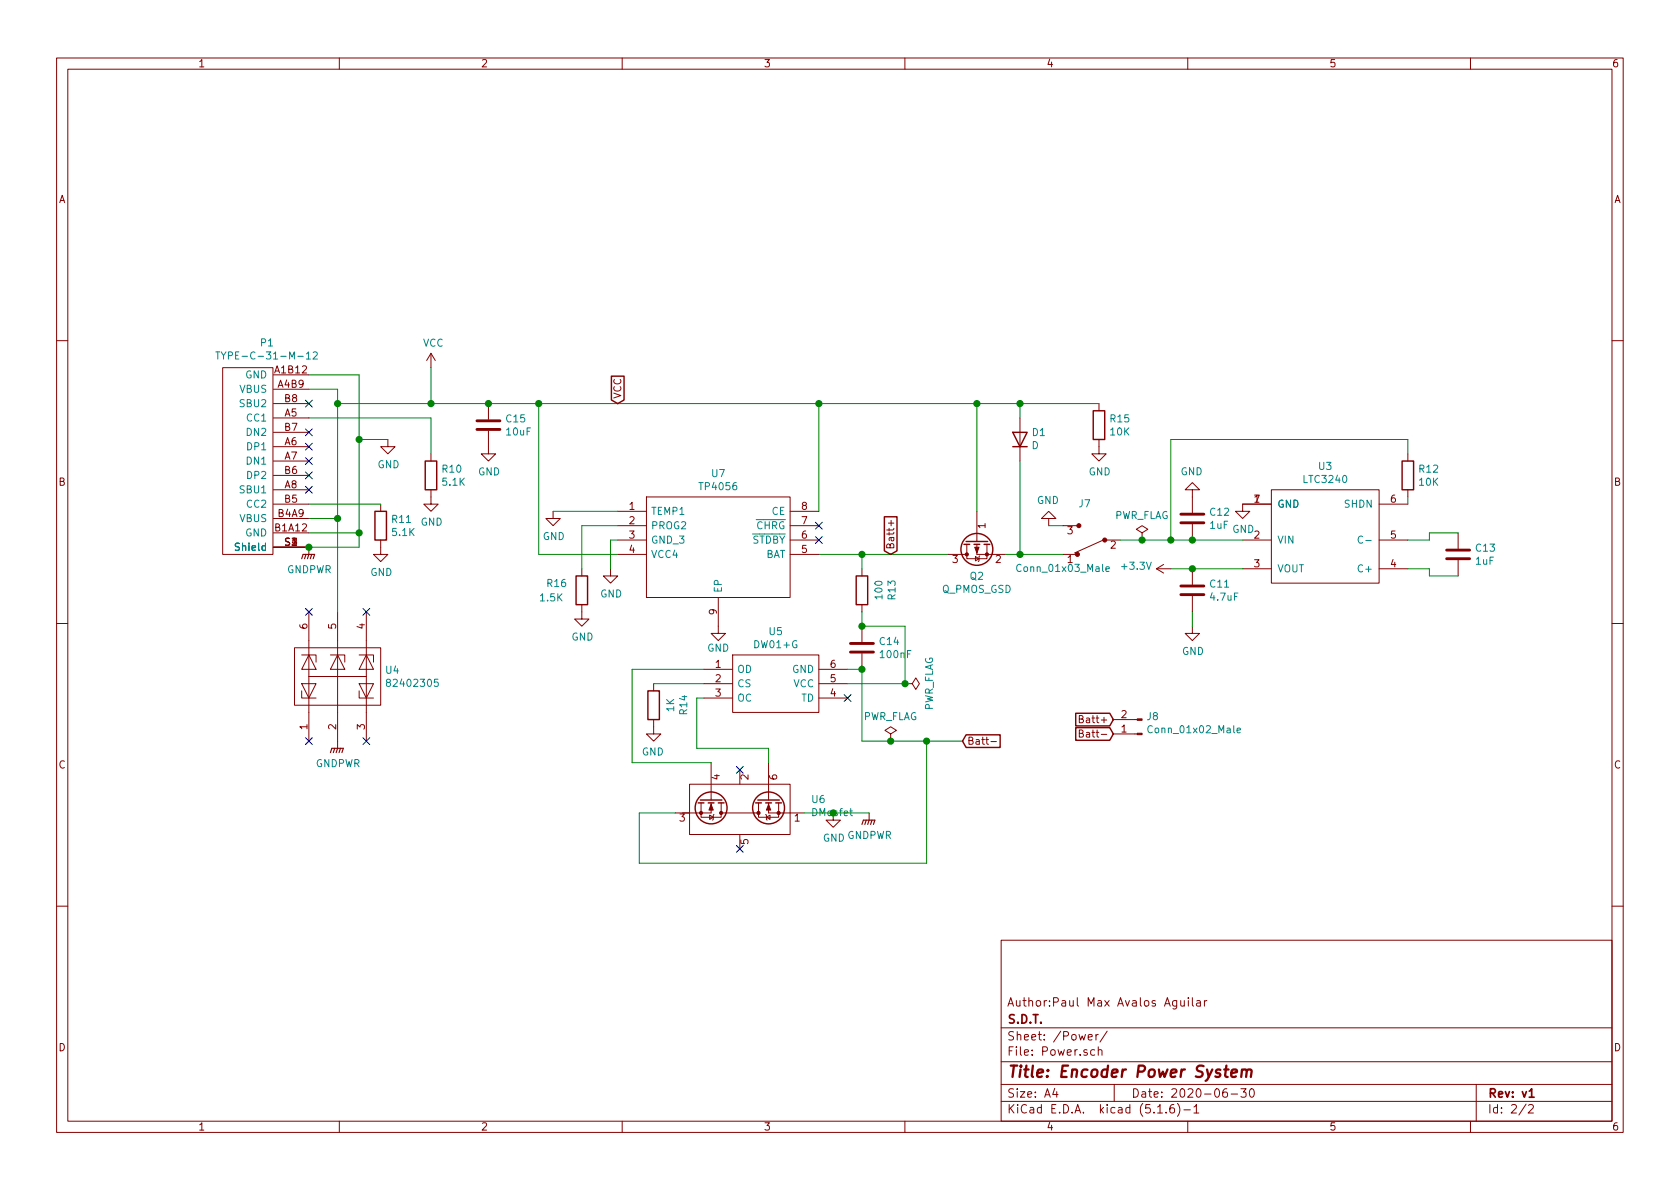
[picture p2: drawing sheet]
<svg xmlns="http://www.w3.org/2000/svg" width="297mm" height="210mm" viewBox="0 0 297 210" stroke-linecap="round" stroke-linejoin="round" font-family="sans-serif">
<g fill="none" stroke="#840000" stroke-width=".18">
<path d="M10 10.3h277v189.9h-277zM12 12.2h273v186.1h-273zM60 10.3v1.9M110 10.3v1.9M160 10.3v1.9M210 10.3v1.9M260 10.3v1.9M10 60.2h2M39.4 65h8.9v33h-8.9zM48.3 66.3h6.3M48.3 68.8h6.3M48.3 73.9h6.3"/>
<path d="M48.3 79h6.3M48.3 76.4h6.3M48.3 71.4h6.3M68.6 77.7v1.3h1.2l-1.2 1.3-1.3-1.3h1.3M76.2 62.5v2.5M76.2 62.5l-.8 1.2M76.2 62.5l.8 1.2M86.4 76.2v4.1h1.2l-1.2 1.2-1.3-1.2h1.3M86.4 71.4v2.8M180.3 73.9v7.6M194.3 77.7v2.6h1.3l-1.3 1.2-1.3-1.2h1.3M194.3 71.4v1.2"/>
<path d="M285 60.2h2M48.3 89.1h6.3M48.3 96.8h6.3v1.2M48.3 81.5h6.3M48.3 86.6h6.3M48.3 94.2h6.3M48.3 91.7h6.3M48.3 84.1h6.3M67.3 95.5v2.5h1.3l-1.3 1.3-1.3-1.3h1.3M67.3 89.1v1.3M76.2 86.6v2.5h1.3l-1.3 1.3-1.3-1.3h1.3M76.2 80.3v1.2"/>
<path d="M97.8 90.4v1.3h1.3l-1.3 1.3-1.3-1.3h1.3M109.2 95.5h5.1M109.2 98h5.1M109.2 93h5.1M109.2 90.4h5.1M114.3 87.9h25.4v17.8h-25.4zM139.7 95.5h5.1M139.7 98h5.1M139.7 93h5.1M139.7 90.4h5.1M157.1 92.5h.9M157.6 92v1"/>
<path d="M167.6 98h3.3M170.9 96.3v1.7M172.5 98.4l.6 .4-.6 .4zM172.7 96.3v1.7h5.1M172.7 90.4v5.1M172.7 95.5v.3M173.2 98.3l-.1 .1v.8l-.1 .1M174.5 96.3v2.5h-3.6v-.8M185.4 91.7h1.3l-1.3-1.3-1.3 1.3h1.3v1.3M188 98h2.5M188 93h2.5M195.1 95.5l-5.1 2.3"/>
<path d="M195.6 95.5h2.5M201.9 94.2l-1-.6 1-.6 1 .6-1 .6v1.3M201.9 95.5h.1M205.7 99.8l-1.2 .8M210.8 86.6h1.3l-1.3-1.3-1.3 1.3h1.3v4.1M210.8 92.7v2.8M219.7 95.5h5.1M224.8 86.6h19v16.5h-19zM224.8 89.1h-5.1v1.3h1.3l-1.3 1.3-1.3-1.3h1.3M243.8 89.1h5.1M243.8 95.5h5.1M248.9 80.3v1.2"/>
<path d="M248.9 86.6v1.3M257.8 94.2v2.8M257.8 99.1v2.7M10 110.3h2M52.1 113.3h.1M52.1 114.5h15.2v10.2h-15.2zM53.3 115.8h2.6v1.3M54.6 119.6h5.1v12.7M54.6 115.8l1.3 2.6h-2.6zM54.6 108.2v22.9M58.4 115.8h2.6v1.3M59.7 115.8l1.3 2.6h-2.6z"/>
<path d="M59.7 108.2v11.4h5.1M63.5 115.8h2.5v1.3M64.8 115.8l1.2 2.6h-2.5zM64.8 108.2v22.9M102.9 106.9v2.6h1.2l-1.2 1.2-1.3-1.2h1.3M102.9 100.6v1.2M107.9 100.6v1.2h1.3l-1.3 1.3-1.2-1.3h1.2M124.5 118.4h5M127 105.7v6.3h1.3l-1.3 1.3-1.3-1.3h1.3M129.5 115.8h15.3v10.2h-15.3zM144.8 118.4h5.1M152.4 100.6v1.2"/>
<path d="M152.4 106.9v1.3M152.4 110.7v2.8M152.4 115.6v2.8M204.5 100.6h2.5M204.5 100.6l1.2 .7M210.8 110.7v1.3h1.3l-1.3 1.3-1.3-1.3h1.3M210.8 100.6v2.8M210.8 105.4v2.8M219.7 100.6h5.1M243.8 100.6h5.1M285 110.3h2M53.3 122.2v1.2h2.6"/>
<path d="M53.3 120.9h2.6l-1.3 2.5zM63.5 122.2v1.2h2.5M63.5 120.9h2.5l-1.2 2.5zM115.6 127.2v2.6h-1.3l1.3 1.3 1.2-1.3h-1.2M115.6 120.9v1.3M121.9 138.7h17.8v8.9h-17.8zM124.5 120.9h5M124.5 123.4h5M125.7 134.9v6.3M130.8 136.1v2.6M135.9 134.9v6.3M144.8 120.9h5.1"/>
<path d="M144.8 123.4h5.1M157.5 129.8l-1-.6 1-.7 1 .7-1 .6v1.3M157.5 131.1h.1M160 120.9h1.3l.6 1 .7-1-.7-1-.6 1M160 120.9h.1M175.2 131.1h1M190.8 129.7l.6-.1v-.4l-.6-.1v1.2h.5l.3-.2v-.2l-.3-.2M190.8 127.1h.6v-.4l-.6-.2v1.3h.5l.3-.2v-.2l-.3-.3M196.8 127.2h4.3M196.8 129.8h4.3M124 142v2.5h3.5v-.7M125.5 144.1l.6 .4-.6 .4z"/>
<path d="M125.7 142v1.8h-6.3M125.7 141.3v.2M126.2 144l-.1 .1v.8l-.1 .1M127.5 143.8h.8M127.5 142v1.8M128.3 143.8h5zM130.8 147.6v2.5M133.3 143.8h.8M134.1 142v1.8M135.4 144l.1 .1v.8l.1 .1M135.5 144.5l.6-.4v.8zM135.9 142v1.8h6.3"/>
<path d="M135.9 141.3v.2M137.7 142v2.5h-3.6v-.7M147.3 143.8v1.2h1.3l-1.3 1.3-1.3-1.3h1.3M153.7 143.8v1.2M10 160.2h2M177 166.3h108v32h-108zM208.8 176.9v.9l.4 .1 .2-.1M209.4 176.9v1M210.1 176.4v.2M210.1 176.9v1M210.8 176.4v1.3l.2 .2M211.6 177h.6v.9"/>
<path d="M212.2 177.3l-.4 .1-.3 .2 .3 .3 .4-.1M213 176.9v1M213.4 176.9l-.4 .3M285 160.2h2M60 198.3v1.9M110 198.3v1.9M160 198.3v1.9M177 194.8h108M177 191.8h108M177 187.8h108M177 181.8h108M186.5 192.5l-.4 1h1"/>
<path d="M186.8 193v1M192.4 183.4l.7-.1v-.3l-.5-.1-.2 .2 .1 .7h.6M193.5 185.7l-.4-.1-.3 .3 .1 .6 .2 .1 .4-.1M193.8 182.9v1M194.2 185.7h.1a.37 .37 0 0 1 .5 .1v.8M194.2 182.9l-.4 .2v.1M194.2 185.1v1.5M195.8 182.3l-1.3 2M197 191.8v3M204.7 196.8h.8M206.2 196.7v.1M207.5 195.3a.59 .59 0 0 0-.7 .7v.5l.2 .2 .4 .1 .2-.1 .1-.5-.2-.2-.4-.1-.3 .3"/>
<path d="M208.2 195.1a1.71 1.71 0 0 1 0 2.3M209.3 196.3h1.2M210 198.3v1.9M211.1 195.8l.4-.5v1.5M211.1 196.8h.9M216.9 192.5a.62 .62 0 0 0-.7 .7l.1 .7 .2 .1 .5-.1v-.5l-.1-.2-.4-.1-.3 .3M217.7 193.5h1.1M219.4 192.5h.9l-.5 .6 .5 .1v.7l-.3 .1-.6-.1M221.1 192.6l.2-.1a.8 .8 0 0 1 .5 .8 .8 .8 0 0 1-.5 .7 1 1 0 0 1-.2-1.4zM260 198.3v1.9M261 191.8v6.5M269.8 195.2l-1.2 2"/>
<path d="M270.3 195.5l.2-.2h.3l.3 .5-.9 1h.9"/>
</g>
<path d="M270.4 193l.4-.5v1.5M270.4 194h.8" fill="none" stroke="#840000" stroke-width=".3"/>
<path d="M217.7 189.8l1-.2-.1-.4-.5-.1-.3 .3v.9l.1 .1 .6-.1M219.6 189.3a.52 .52 0 0 1 .8 .1l-.1 1M219.6 189.1l-.1 1.3M220.4 189.4l.4-.3 .4 .1 .1 .2-.1 1" fill="none" stroke="#840000" stroke-width=".41"/>
<path d="M38.2 62.2h.7M38.5 62.2v1.3M39.1 62.2l.4 .7 .5-.7M39.5 62.9v.6M54.2 63.5h.7M55.4 62.4l.5-.2 .2 .4-.8 .9h.8M240.9 94.9a.6 .6 0 0 0-.8 .4 .6 .6 0 0 0 .6 .8l.2-.2M241.5 95.6h.9M195.5 100.6l.6-.1v-.2l-.4-.1-.2 .2 .1 .6h.5M68.6 120.7l-.2-.2v-.3l.4-.1 .2 .1v.3l-.6 .2-.1 .2v.3l.3 .2h.2l.2-.2v-.4l-.2-.1M77.4 120.1h-.6v.6l.2-.1 .4 .1v.6l-.1 .1-.5-.1M218.7 129.2l.6-.1v-.3l-.4-.1-.2 .2 .1 .6h.5" fill="none" stroke="#008484" stroke-width=".18"/>
<g fill="#840000" stroke="#840000" stroke-width=".18">
<path d="M172.3 96.8h.8l-.4 1z"/>
<path d="M201.1 127.1h.8v.3h-.8z"/>
<path d="M201.1 129.7h.8v.2h-.8z"/>
<path d="M125.7 142.2l.4 1.1h-.8z"/>
<path d="M135.9 142.2l.4 1.1h-.8z"/>
<circle cx="195.3" cy="95.5" r=".36"/>
<circle cx="190.8" cy="93" r=".36"/>
<circle cx="190.5" cy="98" r=".36"/>
<circle cx="170.9" cy="98" r=".28"/>
<circle cx="174.5" cy="98" r=".28"/>
<circle cx="124" cy="143.8" r=".28"/>
<circle cx="127.5" cy="143.8" r=".28"/>
<circle cx="134.1" cy="143.8" r=".28"/>
<circle cx="137.7" cy="143.8" r=".28"/>
</g>
<g fill="none" stroke="#840000" stroke-width=".25">
<path d="M108.1 66.5h2.2v4.2l-1.1 .7-1.1-.7zM179.1 76.4h2.5l-1.3 2.6zM179.1 79h2.5M193.3 72.6h2v5.1h-2zM66.3 90.4h2v5.1h-2zM75.2 81.5h2v5.1h-2zM156.4 91.4h2.2v6l-1.1 .6-1.1-.6zM170.4 96.3h1M170.8 95.8h3.8M172.2 96.3h1M174 96.3h1M247.9 81.5h2v5.1h-2z"/>
<path d="M101.9 101.8h2v5.1h-2zM151.4 101.8h2v5.1h-2zM114.6 122.2h2v5h-2zM170.8 129.9h6v2.3h-6l-.6-1.1zM190.2 128.7h6l.6 1.1-.6 1.1h-6zM190.2 126.1h6l.6 1.1-.6 1.2h-6zM123.4 142h1.1M123.8 141.5h3.8M125.2 142h1M127 142h1M133.6 142h1M134 141.5h3.8"/>
<path d="M135.4 142h1M137.2 142h1"/>
<circle cx="172.7" cy="97.1" r="2.82"/>
<circle cx="125.7" cy="142.9" r="2.82"/>
<circle cx="135.9" cy="142.9" r="2.82"/>
</g>
<path d="M84.3 75.9h4.1M84.3 74.4h4.1M208.8 92.5h4.1M208.8 90.9h4.1M255.8 98.8h4M255.8 97.3h4M150.4 115.3h4M150.4 113.8h4M208.8 105.2h4.1M208.8 103.6h4.1" fill="none" stroke="#840000" stroke-width=".51"/>
<path d="M53.3 98.8l.3-.8h2l-.2 .8M54.1 98l-.3 .8M54.6 98l-.2 .8M55.1 98l-.2 .8M58.4 133.1l.3-.8h2l-.2 .8M59.2 132.3l-.3 .8M59.7 132.3l-.3 .8M60.2 132.3l-.3 .8M152.4 145.8l.3-.8h2l-.3 .8M153.2 145l-.3 .8M153.7 145l-.3 .8M154.2 145l-.3 .8" fill="none" stroke="#840000" stroke-width=".2"/>
<g fill="none" stroke="#008400" stroke-width=".18">
<path d="M54.6 73.9h21.6v6.4M54.6 68.8h5.1v39.4M54.6 66.3h8.9v30.5h-8.9M59.7 71.4h134.6M63.5 77.7h5.1M76.2 65v6.4M95.2 71.4v26.6h14M144.8 71.4v19M172.7 71.4v19M180.3 71.4v2.5M54.6 91.7h5.1M54.6 94.2h8.9"/>
<path d="M54.6 89.1h12.7M97.8 90.4h11.4M109.2 93h-6.3v7.6M109.2 95.5h-1.3v5.1M144.8 98h22.8M152.4 98v2.6M177.8 98h10.2M180.3 81.5v16.5M185.4 93h2.6M198.1 95.5h21.6M248.9 80.3v-2.6h-41.9v17.8M248.9 87.9v1.2"/>
<path d="M257.8 94.2h-5.1v1.3h-3.8M124.5 118.4h-12.7v16.5h13.9M149.9 118.4h2.5v12.7h17.8M152.4 108.2v2.5h7.6v10.2h-10.1M207 100.6h12.7M210.8 108.2v2.5M248.9 100.6h3.8v1.2h5.1M115.6 120.9h8.9M124.5 123.4h-1.3v8.9h12.7v2.6M163.8 131.1v21.5h-50.8v-8.8h6.4M142.2 143.8h11.5"/>
</g>
<g fill="#008400" stroke="#008400" stroke-width=".25">
<circle cx="172.7" cy="71.4" r=".51"/>
<circle cx="59.7" cy="91.7" r=".51"/>
<circle cx="63.5" cy="77.7" r=".51"/>
<circle cx="63.5" cy="94.2" r=".51"/>
<circle cx="59.7" cy="71.4" r=".51"/>
<circle cx="54.6" cy="96.8" r=".51"/>
<circle cx="157.5" cy="131.1" r=".51"/>
<circle cx="210.8" cy="95.5" r=".51"/>
<circle cx="180.3" cy="71.4" r=".51"/>
<circle cx="95.3" cy="71.4" r=".51"/>
<circle cx="144.8" cy="71.4" r=".51"/>
<circle cx="152.4" cy="110.7" r=".51"/>
<circle cx="152.4" cy="98" r=".51"/>
<circle cx="76.2" cy="71.4" r=".51"/>
<circle cx="180.3" cy="98" r=".51"/>
<circle cx="152.4" cy="118.4" r=".51"/>
<circle cx="163.8" cy="131.1" r=".51"/>
<circle cx="86.4" cy="71.4" r=".51"/>
<circle cx="160" cy="120.9" r=".51"/>
<circle cx="201.9" cy="95.5" r=".51"/>
<circle cx="207" cy="95.5" r=".51"/>
<circle cx="210.8" cy="100.6" r=".51"/>
</g>
<g fill="none" stroke="#000084" stroke-width=".18">
<path d="M54 78.4l1.2 1.2M54 75.8l1.2 1.3M54 70.8l1.2 1.2M55.2 78.4l-1.2 1.2M55.2 75.8l-1.2 1.3M55.2 70.8l-1.2 1.2M54 86l1.2 1.2M54 83.5l1.2 1.2M54 80.9l1.2 1.2M55.2 86l-1.2 1.2M55.2 83.5l-1.2 1.2M55.2 80.9l-1.2 1.2"/>
<path d="M144.2 94.9l1.2 1.2M144.2 92.3l1.2 1.3M145.4 94.9l-1.2 1.2M145.4 92.3l-1.2 1.3M54 107.6l1.2 1.2M55.2 107.6l-1.2 1.2M64.2 107.6l1.2 1.2M65.4 107.6l-1.2 1.2M54 130.4l1.2 1.3M55.2 130.4l-1.2 1.3M64.2 130.4l1.2 1.3M65.4 130.4l-1.2 1.3"/>
<path d="M130.2 135.5l1.2 1.2M131.4 135.5l-1.2 1.2M149.3 122.8l1.2 1.2M150.5 122.8l-1.2 1.2M130.2 149.5l1.2 1.2M131.4 149.5l-1.2 1.2"/>
</g>
<text font-size="2.8" fill="#840000" x="178" y="190.5">Title: Encoder Power System</text>
<g font-size="2.1" fill="#840000">
<text x="178" y="178">Author:Paul Max Avalos Aguilar</text>
<text x="178" y="184">Sheet: /Power/</text>
<text x="178" y="181">S.D.T.</text>
<text x="178" y="186.7">File: Power.sch</text>
<text x="178" y="196.9">KiCad E.D.A. kicad (5.1.6)-1</text>
<text x="178" y="194.1">Size: A4</text>
<text x="200" y="194.1">Date: 2020-06-30</text>
<text x="263" y="194.1">Rev: v1</text>
<text x="263" y="196.9">Id: 2/2</text>
</g>
<g font-size="1.8" fill="#840000">
<text x="35" y="11.9">1</text>
<text x="85" y="11.9">2</text>
<text x="135" y="11.9">3</text>
<text x="185" y="11.9">4</text>
<text x="235" y="11.9">5</text>
<text x="285" y="11.9">6</text>
<text x="10.4" y="35.9">A</text>
<text x="285.4" y="35.9">A</text>
<text x="48.7" y="66">A1B12</text>
<text x="49.2" y="68.6">A4B9</text>
<text x="50.3" y="71.1">B8</text>
<text x="109.9" y="70.6" transform="rotate(-90 109.9 70.6)">VCC</text>
<text x="50.3" y="73.7">A5</text>
<text x="50.3" y="76.2">B7</text>
<text x="50.3" y="78.7">A6</text>
<text x="50.3" y="81.3">A7</text>
<text x="50.3" y="83.8">B6</text>
<text x="10.4" y="85.9">B</text>
<text x="50.3" y="86.4">A8</text>
<text x="50.3" y="88.9">B5</text>
<text x="221.8" y="88.9">1</text>
<text x="245.9" y="88.9">6</text>
<text x="285.4" y="85.9">B</text>
<text x="48.7" y="94">B1A12</text>
<text x="49.2" y="91.4">B4A9</text>
<text x="111.3" y="90.2">1</text>
<text x="111.3" y="92.7">2</text>
<text x="111.3" y="95.2">3</text>
<text x="141.8" y="95.2">6</text>
<text x="141.8" y="92.7">7</text>
<text x="141.8" y="90.2">8</text>
<text x="174.2" y="93.4" transform="rotate(-90 174.2 93.4)">1</text>
<text x="188.7" y="94.5">3</text>
<text x="221.8" y="95.2">2</text>
<text x="245.9" y="95.2">5</text>
<text x="50.4" y="96.5">S1</text>
<text x="51.6" y="96.5">2</text>
<text x="111.3" y="97.8">4</text>
<text x="141.8" y="97.8">5</text>
<text x="158.1" y="97.3" transform="rotate(-90 158.1 97.3)">Batt+</text>
<text x="168.4" y="99.6">3</text>
<text x="176" y="99.6">2</text>
<text x="188.7" y="99.6">1</text>
<text x="196.4" y="97">2</text>
<text x="221.8" y="100.3">3</text>
<text x="245.9" y="100.3">4</text>
<text x="54.4" y="111.2" transform="rotate(-90 54.4 111.2)">6</text>
<text x="59.4" y="111.2" transform="rotate(-90 59.4 111.2)">5</text>
<text x="64.5" y="111.2" transform="rotate(-90 64.5 111.2)">4</text>
<text x="126.7" y="108.7" transform="rotate(-90 126.7 108.7)">9</text>
<text x="126.5" y="118.1">1</text>
<text x="146.8" y="118.1">6</text>
<text x="126.5" y="120.6">2</text>
<text x="126.5" y="123.2">3</text>
<text x="146.8" y="123.2">4</text>
<text x="146.8" y="120.6">5</text>
<text x="54.4" y="129" transform="rotate(-90 54.4 129)">1</text>
<text x="59.4" y="129" transform="rotate(-90 59.4 129)">2</text>
<text x="64.5" y="129" transform="rotate(-90 64.5 129)">3</text>
<text x="171" y="131.7">Batt-</text>
<text x="191.6" y="127.9">Batt+</text>
<text x="192" y="130.4">Batt-</text>
<text x="198.3" y="129.5">1</text>
<text x="198.3" y="127">2</text>
<text x="10.4" y="135.9">C</text>
<text x="127.3" y="137.9" transform="rotate(-90 127.3 137.9)">4</text>
<text x="132.3" y="137.9" transform="rotate(-90 132.3 137.9)">2</text>
<text x="137.4" y="137.9" transform="rotate(-90 137.4 137.9)">6</text>
<text x="285.4" y="135.9">C</text>
<text x="120.2" y="145.3">3</text>
<text x="132.3" y="149.3" transform="rotate(-90 132.3 149.3)">5</text>
<text x="140.5" y="145.3">1</text>
<text x="10.4" y="185.9">D</text>
<text x="285.4" y="185.9">D</text>
<text x="35" y="199.9">1</text>
<text x="85" y="199.9">2</text>
<text x="135" y="199.9">3</text>
<text x="185" y="199.9">4</text>
<text x="235" y="199.9">5</text>
<text x="285" y="199.9">6</text>
</g>
<g font-size="1.8" fill="#008484">
<text x="40.4" y="63.6">TYPE-C-31-M-12</text>
<text x="46.1" y="61.3">P1</text>
<text x="74.8" y="61.3">VCC</text>
<text x="42.4" y="69.5">VBUS</text>
<text x="43.4" y="66.9">GND</text>
<text x="42.6" y="72">SBU2</text>
<text x="43.8" y="74.5">CC1</text>
<text x="43.8" y="77.1">DN2</text>
<text x="89.6" y="74.7">C15</text>
<text x="89.6" y="77">10uF</text>
<text x="182.5" y="77.1">D1</text>
<text x="196.4" y="74.7">R15</text>
<text x="196.4" y="77">10K</text>
<text x="43.8" y="82.2">DN1</text>
<text x="43.9" y="79.6">DP1</text>
<text x="66.8" y="82.8">GND</text>
<text x="78.3" y="83.6">R10</text>
<text x="182.4" y="79.4">D</text>
<text x="233.2" y="83.1">U3</text>
<text x="251" y="83.6">R12</text>
<text x="42.6" y="87.2">SBU1</text>
<text x="43.8" y="89.8">CC2</text>
<text x="43.9" y="84.7">DP2</text>
<text x="78.3" y="85.9">5.1K</text>
<text x="84.5" y="84.1">GND</text>
<text x="123.9" y="86.7">TP4056</text>
<text x="125.9" y="84.4">U7</text>
<text x="183.3" y="89.1">GND</text>
<text x="190.8" y="89.7">J7</text>
<text x="192.5" y="84.1">GND</text>
<text x="208.7" y="84">GND</text>
<text x="225.8" y="89.8">GND</text>
<text x="230.6" y="85.4">LTC3240</text>
<text x="237.8" y="89.8">SHDN</text>
<text x="251" y="85.9">10K</text>
<text x="42.4" y="92.3">VBUS</text>
<text x="43.4" y="94.9">GND</text>
<text x="69.4" y="92.5">R11</text>
<text x="69.4" y="94.8">5.1K</text>
<text x="74.4" y="93">GND</text>
<text x="96" y="95.5">GND</text>
<text x="115.1" y="91.1">TEMP1</text>
<text x="115.1" y="93.6">PROG2</text>
<text x="133.7" y="93.6">CHRG</text>
<text x="136.5" y="91.1">CE</text>
<text x="197" y="91.8">PWR_FLAG</text>
<text x="214" y="93.5">1uF</text>
<text x="214" y="91.2">C12</text>
<text x="217.9" y="94.2">GND</text>
<text x="42" y="97.4">Shield</text>
<text x="50.7" y="101.4">GNDPWR</text>
<text x="65.5" y="101.8">GND</text>
<text x="115.1" y="96.1">GND_3</text>
<text x="115.1" y="98.7">VCC4</text>
<text x="132.9" y="96.1">STDBY</text>
<text x="135.3" y="98.7">BAT</text>
<text x="180.3" y="101.1">Conn_01x03_Male</text>
<text x="198.5" y="100.8">+3.3V</text>
<text x="225.8" y="96.1">VIN</text>
<text x="225.8" y="101.2">VOUT</text>
<text x="240.5" y="101.2">C+</text>
<text x="261" y="99.9">1uF</text>
<text x="261" y="97.6">C13</text>
<text x="95.6" y="106.3">1.5K</text>
<text x="96.8" y="103.8">R16</text>
<text x="106.1" y="105.7">GND</text>
<text x="127.6" y="104.9" transform="rotate(-90 127.6 104.9)">EP</text>
<text x="156" y="105.8" transform="rotate(-90 156 105.8)">100</text>
<text x="158.3" y="106" transform="rotate(-90 158.3 106)">R13</text>
<text x="166.5" y="104.8">Q_PMOS_GSD</text>
<text x="171.6" y="102.5">Q2</text>
<text x="214" y="103.9">C11</text>
<text x="214.1" y="106.2">4.7uF</text>
<text x="101" y="113.3">GND</text>
<text x="136" y="112.3">U5</text>
<text x="68.2" y="119.1">U4</text>
<text x="125" y="115.2">GND</text>
<text x="130.3" y="119">OD</text>
<text x="133.5" y="114.6">DW01+G</text>
<text x="140.1" y="119">GND</text>
<text x="155.6" y="114.1">C14</text>
<text x="155.8" y="116.4">100nF</text>
<text x="209" y="115.8">GND</text>
<text x="69" y="121.5">82402305</text>
<text x="119.2" y="125.8" transform="rotate(-90 119.2 125.8)">1K</text>
<text x="130.3" y="121.5">CS</text>
<text x="130.3" y="124.1">OC</text>
<text x="140.3" y="121.5">VCC</text>
<text x="141.7" y="124.1">TD</text>
<text x="165" y="125.8" transform="rotate(-90 165 125.8)">PWR_FLAG</text>
<text x="121.5" y="126.3" transform="rotate(-90 121.5 126.3)">R14</text>
<text x="152.5" y="127.3">PWR_FLAG</text>
<text x="202.8" y="127.3">J8</text>
<text x="203.5" y="129.7">Conn_01x02_Male</text>
<text x="55.8" y="135.7">GNDPWR</text>
<text x="113.5" y="133.6">GND</text>
<text x="143.6" y="142">U6</text>
<text x="145.5" y="148.8">GND</text>
<text x="149.8" y="148.4">GNDPWR</text>
</g>
<text font-size="1.8" fill="#008400" x="143.7" y="144.3">DMosfet</text>
</svg>
